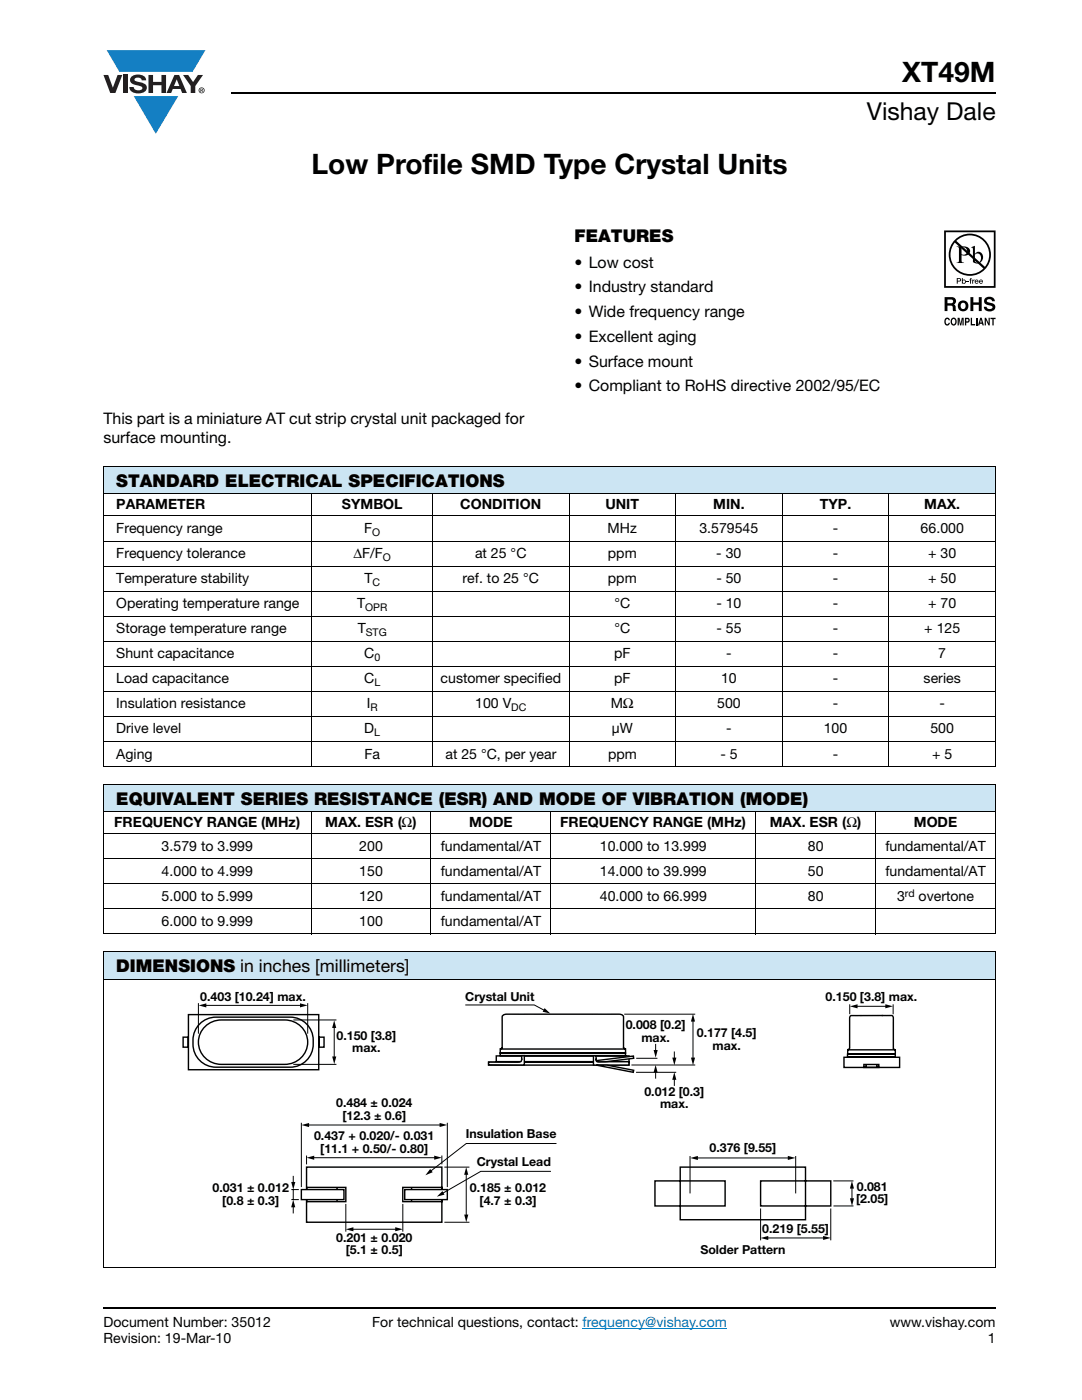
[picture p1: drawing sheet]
<svg xmlns="http://www.w3.org/2000/svg" width="216mm" height="279mm" viewBox="0 0 216 279" stroke-linecap="round" stroke-linejoin="round" font-family="sans-serif">
<g fill="#147fc3">
<path d="M21.3 10h19.7l-2.6 4.4h-3.8h-10.8z"/>
<path d="M26.7 19.2h8.9l-4.5 7.5z"/>
</g>
<g fill="#231f20">
<path d="M20.6 15h1l.9 2.5 1-2.5h.9l-1.4 3.6h-1z"/>
<path d="M24.6 15h.9v3.6h-.9z"/>
<path d="M26.3 15.3a2.1 2.1 0 0 1 2.8 .3l.1 .4h-.9a.79 .79 0 0 0-.7-.5 .79 .79 0 0 0-.8 .4l.3 .3 1 .2a1.08 1.08 0 0 1 1.2 1.1 1.08 1.08 0 0 1-1.1 1.1 1.73 1.73 0 0 1-2.4-1.2h.9a.96 .96 0 0 0 .8 .6 .96 .96 0 0 0 .9-.4 1.31 1.31 0 0 0-1.2-.6 1.03 1.03 0 0 1-1.1-.6 1.03 1.03 0 0 1 .2-1.1z"/>
<path d="M29.6 15h.9v1.3h1.7v-1.3h.9v3.6h-.9v-1.6h-1.7v1.6h-.9z"/>
<path d="M36.5 15h1.1l.9 1.4 1-1.4h1l-1.5 2.2v1.4h-.9v-1.4z"/>
<path d="M35.3 15.8l.5 1.4h-1.1zM34.8 15l-1.6 3.6h1l.3-.8h1.5l.3 .8h1l-1.6-3.6z"/>
<path d="M39.8 18a.46 .46 0 0 1 .9 0 .46 .46 0 0 1-.9 0zM39.6 18a.6 .6 0 0 0 1.2 0 .6 .6 0 0 0-1.2 0z"/>
<path d="M40.1 17.8h.2v.2h-.2zM40 17.7v.7h.1v-.3l.4 .3-.2-.3 .2-.2-.1-.2z"/>
</g>
<path d="M116.2 265.1h28.9" fill="none" stroke="#007ec4" stroke-width=".2"/>
<path d="M46.1 18.6h152.5M20.6 261h178" fill="none" stroke="#000" stroke-width=".36"/>
<g fill="#fff">
<path d="M29.4 46.2h66.5v33.6h-66.5z"/>
<path d="M188.4 46h10.2v19h-10.2z"/>
</g>
<g fill="#000">
<path d="M192.9 56.1h.4v.2h-.4zM193.6 55.5h.3l-.2 .2 .2 .1v.1h-.2v.7h-.1v-.7h-.2zM194 55.8h.2v.2l.3-.2v.2h-.3v.6h-.2zM188.6 63.6l.4-.2 .3 .1 .2 .4-.6-.2a.66 .66 0 0 0 .1 1l.3-.3h.2a.54 .54 0 0 1-.4 .6 .54 .54 0 0 1-.6-.5zM191.1 63.4h.4l.2 1.2 .2-1.2h.4v1.5h-.3v-1.2l-.2 1.2h-.2l-.3-1.2v1.2h-.2zM193.7 63.4h.3v1.3h.6v.2h-.9zM193.6 59.3h.6v1.1h1.1v-1.1h.6v2.8h-.6v-1.3h-1.1v1.3h-.6zM194.7 63.4h.3v1.5h-.3zM196.7 59.4a1.15 1.15 0 0 1 1.8 .7h-.5l-.1-.1a.68 .68 0 0 0-.9-.2v.4l.2 .1a1.29 1.29 0 0 1 1.4 .9 1.17 1.17 0 0 1-1.1 1 1.17 1.17 0 0 1-1.2-1h.6v.2a.67 .67 0 0 0 1.1-.1l-.2-.3-.6-.1a.82 .82 0 0 1-.8-.5 .82 .82 0 0 1 .3-1zM196.5 63.4h.3l.5 1.1v-1.1h.2v1.5h-.3l-.5-1v1h-.2zM197.6 63.4h1.1v.3h-.4v1.2h-.3v-1.2h-.4z"/>
<path d="M190.8 48.1a3.9 3.9 0 0 1 5.3-.1 3.9 3.9 0 0 1 .4 5.3zM190.5 48.4l5.7 5.2a3.9 3.9 0 0 1-5.3 .1 3.9 3.9 0 0 1-.4-5.3zM189.3 50.8a4.2 4.2 0 0 0 8.4 0 4.2 4.2 0 0 0-8.4 0z"/>
<path d="M191.1 55.7v.3h.4v-.3zM190.9 55.5l.7 .1 .2 .2-.2 .3-.5 .1v.4h-.2z"/>
<path d="M191.9 49.4v1.3a.75 .75 0 0 0 1.1-.6 .75 .75 0 0 0-1.1-.7zM190.9 49.2a2.81 2.81 0 0 1 2.4 .3 .97 .97 0 0 1 0 1.2 .97 .97 0 0 1-1.2 .3l-.2-.1v1.1v.2l.5 .3h-1.5l.3-.1 .1-.4v-2.3v-.3z"/>
<path d="M192.1 56.2a.26 .26 0 0 0 .5 0 .26 .26 0 0 0-.5 0zM191.9 55.5h.2v.4a.38 .38 0 0 1 .5 .1 .38 .38 0 0 1 0 .5 .38 .38 0 0 1-.5 0l-.2 .1z"/>
<path d="M194.5 50.8v1.4l.2 .1a.72 .72 0 0 0 .8 0 .72 .72 0 0 0 .3-.8 .72 .72 0 0 0-.4-.8 .72 .72 0 0 0-.9 .1zM193.8 49.4l.7-.3v1.6a.89 .89 0 0 1 1.1-.4 .89 .89 0 0 1 .6 1 1.23 1.23 0 0 1-.7 1.2 1.23 1.23 0 0 1-1.4-.2v-2.7z"/>
<path d="M194.7 56v.1h.4l-.2-.2zM194.7 55.8l.4 .1 .2 .4h-.6v.1h.5a.42 .42 0 0 1-.6 .1 .42 .42 0 0 1 .1-.7z"/>
<path d="M195.6 56l-.1 .1h.4l-.2-.2zM195.5 55.8l.5 .1 .1 .4h-.6l.1 .1h.5a.42 .42 0 0 1-.7 .1 .42 .42 0 0 1 .1-.7z"/>
<path d="M188.7 46.3h9.6v10.8h-9.6zM188.4 46v11.4h10.3v-11.4z"/>
<path d="M189.1 59.8v.7h.9a.39 .39 0 0 0 0-.7zM188.5 59.3h1.4a.79 .79 0 0 1 .8 .4 .79 .79 0 0 1-.1 .9l-.3 .1a.98 .98 0 0 1 .4 1.2l.1 .2h-.6l-.2-1.1h-.9v1.1h-.6z"/>
<path d="M190.1 63.7a.64 .64 0 0 0 .2 1h.1a.64 .64 0 0 0-.1-1.1zM189.9 63.5l.2-.1a.56 .56 0 0 1 .7 .4 .82 .82 0 0 1-.5 1.2h-.2a.89 .89 0 0 1-.2-1.5z"/>
<path d="M191.9 60.5a.63 .63 0 0 0-.2 .8 .63 .63 0 0 0 .7 .3 .63 .63 0 0 0 .3-.8 .63 .63 0 0 0-.8-.3zM191.1 61a1.1 1.1 0 0 1 2.2 0 1.1 1.1 0 0 1-2.2 0z"/>
<path d="M192.8 63.7v.4l.4-.1v-.3zM192.5 63.4h.6a.5 .5 0 0 1 .4 .5 .5 .5 0 0 1-.4 .5h-.3v.5h-.3z"/>
<path d="M195.7 63.8l-.1 .6h.3zM195.6 63.4h.3l.4 1.5h-.3v-.3h-.5l-.1 .3h-.3z"/>
</g>
<g fill="#cce5f3">
<path d="M20.6 93h178v5.6h-178z"/>
<path d="M20.6 156.5h178v5.5h-178z"/>
<path d="M20.6 189.9h178v5.5h-178z"/>
</g>
<g fill="none" stroke="#000" stroke-width=".2">
<path d="M20.6 93h178.1M20.6 98.6h178.1M20.6 93.1v59.8M62.3 98.5v54.6M86.3 98.5v54.6M113.5 98.5v54.6M134.8 98.5v54.6M156.1 98.5v54.6M177.4 98.5v54.6M198.6 93.1v59.8M20.6 103h178.1M20.6 108h178.1"/>
<path d="M20.6 113h178.1M20.6 118h178.1M20.6 123h178.1M20.6 128h178.1M20.6 133h178.1M20.6 138h178.1M20.6 143h178.1M20.6 148h178.1M20.6 153h178.1M20.6 156.5h178.1M20.6 156.6v29.7M198.6 156.6v29.7"/>
<path d="M20.6 162h178.1M20.6 166.4h178.1M20.6 171.4h178.1M20.6 176.4h178.1M62.1 161.9v24.6M86 161.9v24.6M109.9 161.9v24.6M150.8 161.9v24.6M174.7 161.9v24.6M20.6 181.4h178.1M20.6 186.4h178.1M20.6 189.9h178.1"/>
<path d="M20.6 195.4h178.1M20.6 190v62.9M198.6 190v62.9M20.6 253h178.1"/>
</g>
<path d="M36.4 197.8h146.6v53h-146.6z" fill="#fff"/>
<g fill="none" stroke="#000" stroke-width=".28">
<path d="M36.5 207h1v2h-1zM37.6 202.5h26v11h-26zM39.6 204.6a4.6 4.6 0 0 1 3.5-1.6h14.8a4.7 4.7 0 0 1 4.6 5.4 4.6 4.6 0 0 1-4.6 4.6h-14.8a4.7 4.7 0 0 1-4.6-5.4 4.6 4.6 0 0 1 1.1-3zM40.7 205.1a4.6 4.6 0 0 1 3.5-1.5h12.6a4.4 4.4 0 0 1 4.6 4.4 4.4 4.4 0 0 1-4.6 4.4h-12.6a4.4 4.4 0 0 1-4.1-2.5 4.4 4.4 0 0 1 .6-4.8zM63.7 207h1v2h-1zM168.4 211h11.1v2h-11.1zM169.1 210.4h9.5v.5h-9.5zM169.1 209.5h9.5v.8h-9.5zM172.4 212.4h3v.6h-3zM172.8 212.5v.4M175 212.5v.5M176 202.7h1.1a.87 .87 0 0 1 1.1 .3l.1 6.2"/>
<path d="M176.1 202.7h-5.4a.87 .87 0 0 0-1.1 .3l-.1 6.1-.4 .4M178.2 209.1l.5 .4M61.2 232.9h27v11h-27zM61.2 237h7.8v2.8h-7.8zM67.3 237v2.7M80.4 237h7.8v2.8h-7.8zM82.1 237v2.7M130.7 235.7h14v5h-14zM135.7 232.9h25v10.5h-25zM151.8 235.7h14v5h-14z"/>
</g>
<g fill="none" stroke="#000" stroke-width=".2">
<path d="M39.6 200.2v6.1M40.9 200.6h19.2M58.5 203.6h8.6M58.5 212.4h8.6M61.4 200.2v6.1M66.7 204.9v6.2M169.6 200.4v2M170.8 200.8h6.1M178.2 200.4v2M61.4 224.5h26.6M62.4 231h24.5M93 234.2v8.5"/>
<path d="M137.7 230.7v7.5M139 231.1h18.5M158.8 230.7v7.5M166.3 235.7h4M170 236.9v2.5M70.2 245.3h8.9M151.8 241.2v6.3M153 247.1h11.5M165.8 241.2v6.3M166.3 240.7h4"/>
</g>
<g fill="#000">
<path d="M39.6 200.7l1.6-.5v.9zM59.9 200.2l1.5 .4-1.5 .5zM66.3 210.8h.8l-.4 1.6zM66.7 203.6l.4 1.6h-.8zM169.6 200.8l1.5-.4v.8zM176.7 200.4l1.5 .4-1.5 .4zM60.1 224.5l1.6-.4v.8zM61.2 231.1l1.5-.5v.9zM86.6 230.6l1.6 .4-1.6 .5zM87.7 224.1l1.5 .4-1.5 .4zM93 232.9l.4 1.6h-.8zM137.7 231.1l1.6-.4v.8z"/>
<path d="M157.2 230.7l1.5 .4-1.5 .4zM169.6 239.1h.8l-.4 1.6zM170 235.7l.4 1.5h-.8zM69 245.3l1.5-.4v.8zM78.9 244.9l1.5 .4-1.5 .4zM92.6 242.4h.8l-.4 1.5zM151.8 247.1l1.5-.4v.8zM164.2 246.6l1.6 .5-1.6 .4z"/>
</g>
<path d="M60.1 237.4h8.5v2h-8.5z" fill="#fff"/>
<path d="M60.1 237.4h8.5v2h-8.5z" fill="none" stroke="#000" stroke-width=".28"/>
<path d="M80.8 237.4h8.5v2h-8.5z" fill="#fff"/>
<path d="M97.5 212h28v.6h-28zM99 210.7h26.5v1.2h-26.5zM99.8 210.2h25v.5h-25zM99.8 209.4h25v.8h-25zM100.2 209.1v-6a.56 .56 0 0 1 .5-.6l22.2-.1a1.27 1.27 0 0 1 1.5 .5v6.2M100.2 209l-.4 .4M124.4 209l.1 .2 .4 .1M80.8 237.4h8.5v2h-8.5z" fill="none" stroke="#000" stroke-width=".28"/>
<g fill="none" stroke="#000" stroke-width=".2">
<path d="M92.8 200.6h13.8l2.1 1.1M124.6 202.4h14.1M126 212.5h12.7M126.9 214h8M130.8 208.3v1.5M130.8 213.8v1.5M134.6 209.8v1.5M134.6 215.2v1.5M138.3 203.6v7.7M58.1 239.4h1.5M58.1 237.4h1.5M58.5 234.7v1.5"/>
<path d="M58.5 237.4v2M60.1 224.1v12.8M61.2 230.6v1.8M88.2 230.6v1.8M88.7 232.9h5M89.3 224.1v12.8M109.9 233.8h-14l-7.7 4.4M111 228.2h-18l-7.1 5.6M58.5 240.7v1.5M69 240.3v5.5M80.4 240.3v5.5M88.7 243.9h5"/>
</g>
<path d="M108.7 201.2l1.1 1.1-1.5-.4zM130.4 209.6h.8l-.4 1.5zM130.8 212.5l.4 1.5h-.8zM134.1 211.1h.9l-.4 1.5zM134.5 214l.5 1.5h-.9zM137.9 211.1h.8l-.4 1.5zM138.3 202.3l.4 1.6h-.8zM58.1 235.9h.8l-.4 1.5zM85.8 233.3l.5 .6-1.4 .7zM87.2 238.8l1.1-1.1 .4 .7zM58.5 239.4l.4 1.5h-.8z" fill="#000"/>
<path d="M118.4 210.7h.5l.1 1a.9 .9 0 0 0 1.1 .2h5.4v.6l-7.1 .1z" fill="#fff"/>
<path d="M118.4 210.7h.5l.1 1a.9 .9 0 0 0 1.1 .2h5.4v.6l-7.1 .1z" fill="none" stroke="#000" stroke-width=".28"/>
<path d="M97.5 212h5.4a.79 .79 0 0 0 1.2-.7v.1v-.7h.5v1.8h-7.1z" fill="#fff"/>
<path d="M97.5 212h5.4a.79 .79 0 0 0 1.2-.7v.1v-.7h.5v1.8h-7.1z" fill="none" stroke="#000" stroke-width=".28"/>
<path d="M119 212.6h2.1l5.3 1v.4z" fill="#fff"/>
<path d="M119 212.6h2.1l5.3 1v.4z" fill="none" stroke="#000" stroke-width=".28"/>
<path d="M119 211.7l7.4-.9v.4l-6.3 .7a.91 .91 0 0 1-1.1-.2z" fill="#fff"/>
<path d="M119 211.7l7.4-.9v.4l-6.3 .7a.91 .91 0 0 1-1.1-.2z" fill="none" stroke="#000" stroke-width=".28"/>
<path d="M126.9 211.2h4.3" fill="none" stroke="#000" stroke-width=".2"/>
<g font-size="5.6">
<text x="180" y="16.4">XT49M</text>
<text x="62.1" y="34.8">Low Profile SMD Type Crystal Units</text>
</g>
<text font-size="4.9" x="173" y="24">Vishay Dale</text>
<g font-size="3.5">
<text x="114.7" y="48.3">FEATURES</text>
<text x="23.2" y="97.2">STANDARD ELECTRICAL SPECIFICATIONS</text>
<text x="23.2" y="160.6">EQUIVALENT SERIES RESISTANCE (ESR) AND MODE OF VIBRATION (MODE)</text>
<text x="23.2" y="194.1">DIMENSIONS in inches [millimeters]</text>
</g>
<g font-size="3.2">
<text x="114.7" y="53.4">• Low cost</text>
<text x="114.7" y="58.3">• Industry standard</text>
<text x="114.7" y="63.3">• Wide frequency range</text>
<text x="114.7" y="68.2">• Excellent aging</text>
<text x="114.7" y="73.2">• Surface mount</text>
<text x="114.7" y="78.1">• Compliant to RoHS directive 2002/95/EC</text>
<text x="20.6" y="84.6">This part is a miniature AT cut strip crystal unit packaged for</text>
<text x="20.6" y="88.5">surface mounting.</text>
</g>
<g font-size="2.8">
<text x="23.2" y="101.7">PARAMETER</text>
<text x="68.2" y="101.7">SYMBOL</text>
<text x="91.8" y="101.7">CONDITION</text>
<text x="120.8" y="101.7">UNIT</text>
<text x="142.3" y="101.7">MIN.</text>
<text x="163.6" y="101.7">TYP.</text>
<text x="184.4" y="101.7">MAX.</text>
<text x="23.2" y="106.4">Frequency range</text>
<text x="72.7" y="106.4">F</text>
<text x="121.2" y="106.4">MHz</text>
<text x="139.6" y="106.4">3.579545</text>
<text x="166.2" y="106.4">-</text>
<text x="183.7" y="106.4">66.000</text>
<text x="23.2" y="111.4">Frequency tolerance</text>
<text x="70.5" y="111.4">ΔF/F</text>
<text x="94.8" y="111.4">at 25 °C</text>
<text x="121.3" y="111.4">ppm</text>
<text x="142.9" y="111.4">- 30</text>
<text x="166.2" y="111.4">-</text>
<text x="185.2" y="111.4">+ 30</text>
<text x="23.2" y="116.4">Temperature stability</text>
<text x="72.7" y="116.4">T</text>
<text x="92.3" y="116.4">ref. to 25 °C</text>
<text x="121.3" y="116.4">ppm</text>
<text x="142.9" y="116.4">- 50</text>
<text x="166.2" y="116.4">-</text>
<text x="185.2" y="116.4">+ 50</text>
<text x="23.2" y="121.4">Operating temperature range</text>
<text x="71.3" y="121.4">T</text>
<text x="122.6" y="121.4">°C</text>
<text x="142.9" y="121.4">- 10</text>
<text x="166.2" y="121.4">-</text>
<text x="185.2" y="121.4">+ 70</text>
<text x="23.2" y="126.4">Storage temperature range</text>
<text x="23.2" y="131.4">Shunt capacitance</text>
<text x="71.4" y="126.4">T</text>
<text x="72.7" y="131.4">C</text>
<text x="122.5" y="131.4">pF</text>
<text x="122.6" y="126.4">°C</text>
<text x="142.9" y="126.4">- 55</text>
<text x="144.9" y="131.4">-</text>
<text x="166.2" y="131.4">-</text>
<text x="166.2" y="126.4">-</text>
<text x="184.4" y="126.4">+ 125</text>
<text x="187.2" y="131.4">7</text>
<text x="23.2" y="136.4">Load capacitance</text>
<text x="72.7" y="136.4">C</text>
<text x="87.9" y="136.4">customer specified</text>
<text x="122.5" y="136.4">pF</text>
<text x="143.9" y="136.4">10</text>
<text x="166.2" y="136.4">-</text>
<text x="184.3" y="136.4">series</text>
<text x="23.2" y="141.4">Insulation resistance</text>
<text x="73.2" y="141.4">I</text>
<text x="94.8" y="141.4">100 V</text>
<text x="121.9" y="141.4">MΩ</text>
<text x="143.1" y="141.4">500</text>
<text x="166.2" y="141.4">-</text>
<text x="187.5" y="141.4">-</text>
<text x="23.2" y="146.4">Drive level</text>
<text x="72.7" y="146.4">D</text>
<text x="122.1" y="146.4">μW</text>
<text x="144.9" y="146.4">-</text>
<text x="164.4" y="146.4">100</text>
<text x="185.7" y="146.4">500</text>
<text x="23.2" y="151.4">Aging</text>
<text x="72.7" y="151.4">Fa</text>
<text x="88.9" y="151.4">at 25 °C, per year</text>
<text x="121.3" y="151.4">ppm</text>
<text x="143.7" y="151.4">- 5</text>
<text x="166.2" y="151.4">-</text>
<text x="186" y="151.4">+ 5</text>
<text x="22.8" y="165.1">FREQUENCY RANGE (MHz)</text>
<text x="64.9" y="165.1">MAX. ESR (Ω)</text>
<text x="93.6" y="165.1">MODE</text>
<text x="111.8" y="165.1">FREQUENCY RANGE (MHz)</text>
<text x="153.6" y="165.1">MAX. ESR (Ω)</text>
<text x="182.4" y="165.1">MODE</text>
<text x="32.3" y="169.8">3.579 to 3.999</text>
<text x="71.7" y="169.8">200</text>
<text x="87.9" y="169.8">fundamental/AT</text>
<text x="119.7" y="169.8">10.000 to 13.999</text>
<text x="161.2" y="169.8">80</text>
<text x="176.7" y="169.8">fundamental/AT</text>
<text x="32.3" y="174.8">4.000 to 4.999</text>
<text x="32.3" y="179.8">5.000 to 5.999</text>
<text x="71.7" y="174.8">150</text>
<text x="71.7" y="179.8">120</text>
<text x="87.9" y="174.8">fundamental/AT</text>
<text x="87.9" y="179.8">fundamental/AT</text>
<text x="119.7" y="174.8">14.000 to 39.999</text>
<text x="119.7" y="179.8">40.000 to 66.999</text>
<text x="161.2" y="174.8">50</text>
<text x="161.2" y="179.8">80</text>
<text x="176.7" y="174.8">fundamental/AT</text>
<text x="179" y="179.8">3</text>
<text x="183.3" y="179.8">overtone</text>
<text x="32.3" y="184.8">6.000 to 9.999</text>
<text x="71.7" y="184.8">100</text>
<text x="87.9" y="184.8">fundamental/AT</text>
<text x="20.6" y="268.1">Revision: 19-Mar-10</text>
<text x="20.6" y="264.9">Document Number: 35012</text>
<text x="74.3" y="264.9">For technical questions, contact: frequency@vishay.com</text>
<text x="177.5" y="264.9">www.vishay.com</text>
<text x="197.1" y="268.1">1</text>
</g>
<g font-size="2.5">
<text x="40" y="199.8">0.403 [10.24] max.</text>
<text x="92.8" y="199.8">Crystal Unit</text>
<text x="164.7" y="199.8">0.150 [3.8] max.</text>
<text x="67.1" y="207.5">0.150 [3.8]</text>
<text x="70.3" y="210">max.</text>
<text x="124.9" y="205.4">0.008 [0.2]</text>
<text x="128" y="207.9">max.</text>
<text x="139" y="207">0.177 [4.5]</text>
<text x="142.2" y="209.5">max.</text>
<text x="67.1" y="221">0.484 ± 0.024</text>
<text x="128.6" y="218.7">0.012 [0.3]</text>
<text x="131.7" y="221.1">max.</text>
<text x="62.7" y="227.5">0.437 + 0.020/- 0.031</text>
<text x="68.3" y="223.5">[12.3 ± 0.6]</text>
<text x="92.9" y="227.2">Insulation Base</text>
<text x="63.9" y="230">[11.1 + 0.50/- 0.80]</text>
<text x="95.1" y="232.8">Crystal Lead</text>
<text x="141.6" y="230">0.376 [9.55]</text>
<text x="42.4" y="237.9">0.031 ± 0.012</text>
<text x="93.8" y="237.9">0.185 ± 0.012</text>
<text x="171" y="237.6">0.081</text>
<text x="44.4" y="240.4">[0.8 ± 0.3]</text>
<text x="95.7" y="240.4">[4.7 ± 0.3]</text>
<text x="170.8" y="240.1">[2.05]</text>
<text x="67.1" y="247.8">0.201 ± 0.020</text>
<text x="69" y="250.3">[5.1 ± 0.5]</text>
<text x="139.7" y="250.3">Solder Pattern</text>
<text x="152.1" y="246.1">0.219 [5.55]</text>
</g>
<g font-size="2.1">
<text x="74.3" y="106.9">O</text>
<text x="76.4" y="111.9">O</text>
<text x="74.3" y="116.9">C</text>
<text x="72.9" y="121.9">OPR</text>
<text x="73" y="126.9">STG</text>
<text x="74.7" y="131.9">0</text>
<text x="74.7" y="136.9">L</text>
<text x="73.9" y="141.9">R</text>
<text x="102" y="141.9">DC</text>
<text x="74.7" y="146.9">L</text>
<text x="180.6" y="179">rd</text>
</g>
</svg>
